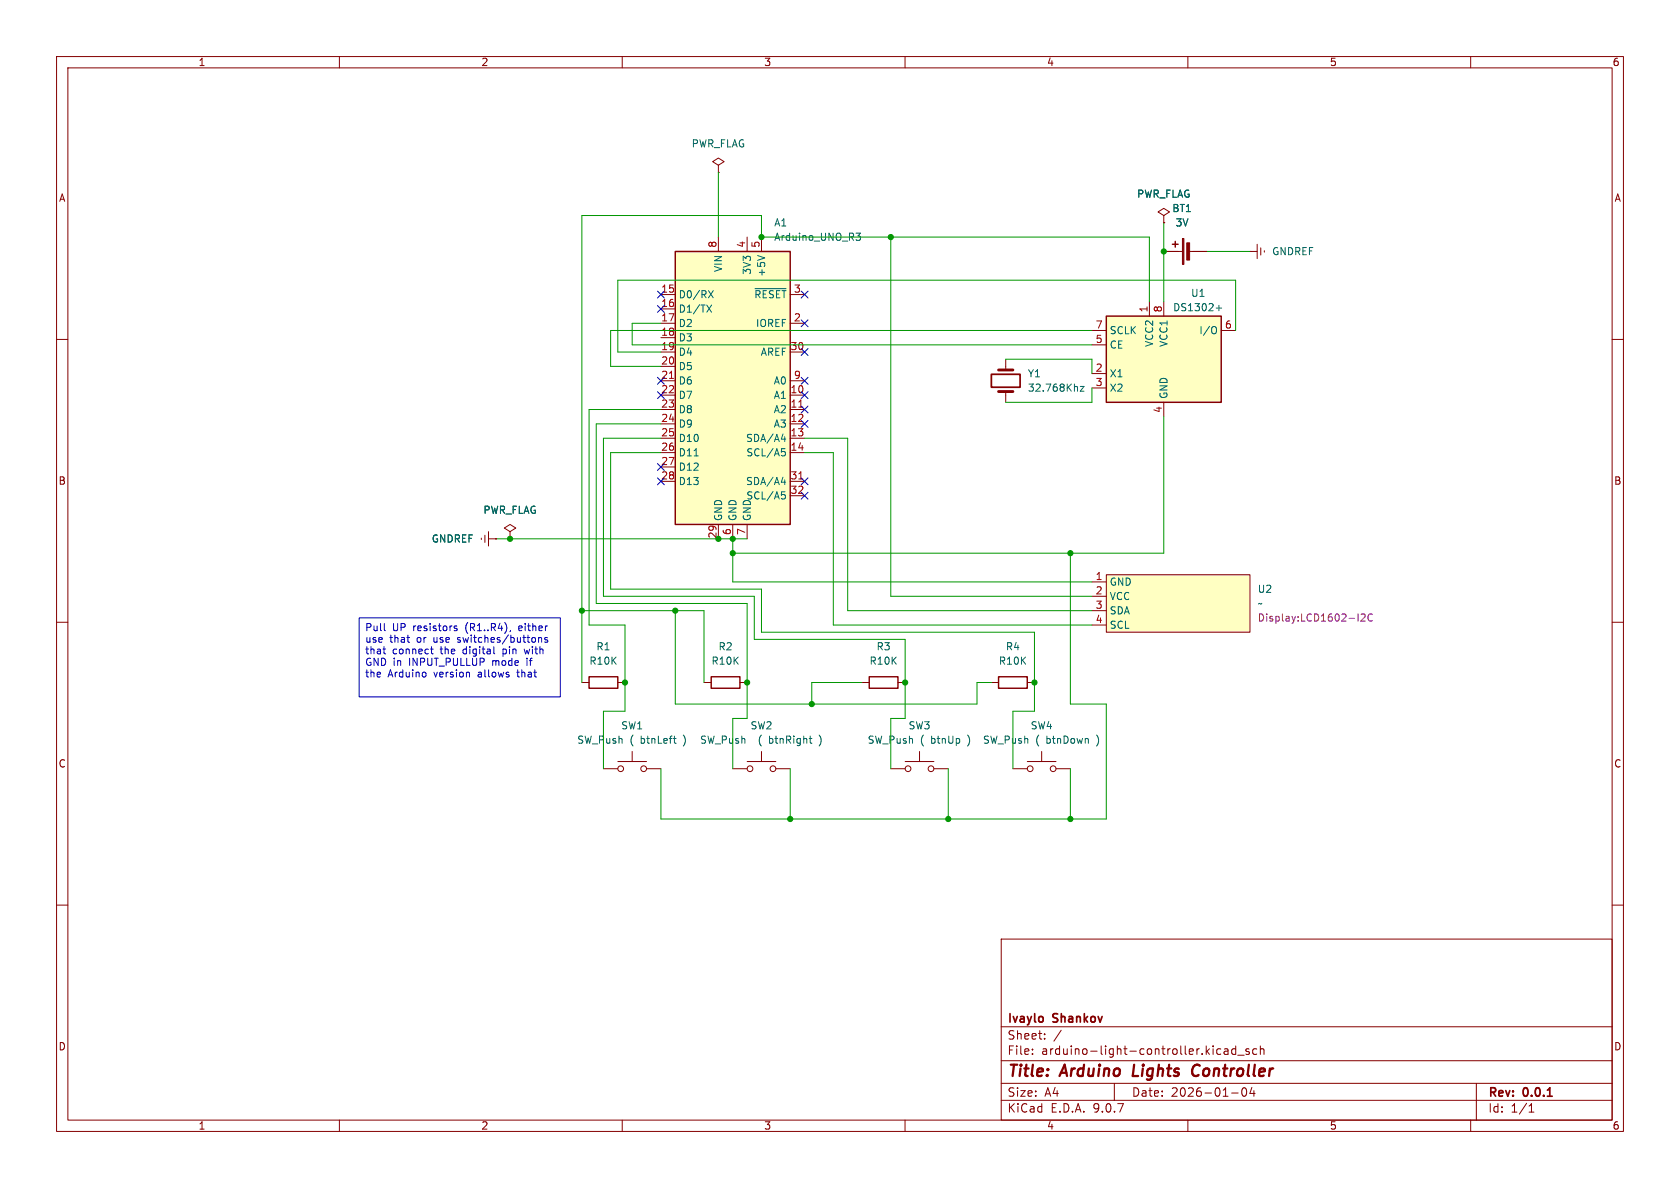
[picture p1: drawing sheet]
<svg xmlns="http://www.w3.org/2000/svg" width="297mm" height="210mm" viewBox="0 0 297 210" stroke-linecap="round" stroke-linejoin="round" font-family="sans-serif">
<g fill="none" stroke="#840000" stroke-width=".18">
<path d="M10 10h277v190h-277zM12 12h273v186h-273zM60 10v2M110 10v2M160 10v2M210 10v2M260 10v2M10 60h2M285 60h2M10 110h2M285 110h2M10 160h2"/>
<path d="M177 166h108v32h-108zM285 160h2M60 198v2M110 198v2M160 198v2M177 194.5h108M177 191.5h108M177 187.5h108M177 181.5h108M182.5 186.3v.1M182.5 185.5v.1M184.7 183.6v.1"/>
<path d="M184.7 182.8v.1M187.6 182.1l-1.3 2M197 191.5v3M210 198v2M215.2 186.3h.6M215.2 185.5h.6M216.5 185.5h.5l.1 .9M217.1 185.8h-.5a.29 .29 0 0 0-.2 .3 .29 .29 0 0 0 .2 .3l.5-.1M217.7 193.2h1.2M218.5 185.5l-.5-.1-.3 .3v.4l.2 .2h.6M218.5 184.9v1.5M218.8 186.5h1.2"/>
<path d="M219.7 192.4l.2-.1a.81 .81 0 0 1 .6 .6 .81 .81 0 0 1-.3 .8l-.2 .1a.81 .81 0 0 1-.3-1.4zM220.8 185.5l-.3-.1-.3 .2 .1 .2 .5 .2v.3h-.6M221.3 192.2l-.3 1.1h.9M221.7 192.8v1M222.2 185.5l-.5-.1-.2 .3v.4l.1 .2h.6M222.8 185.5l.2-.1 .4 .1 .1 .9M222.8 184.9v1.5M260 198v2M261 191.5v6.5M270.3 196.6h.9M270.3 195.5l.4-.4v1.5"/>
</g>
<path d="M273.6 193.8h.8" fill="none" stroke="#840000" stroke-width=".3"/>
<path d="M200.5 188.2l-.2 2h.9M211.7 188.2a1.13 1.13 0 0 0-.9 .7 1.13 1.13 0 0 0 .2 1.2l.3 .1 .5-.1" fill="none" stroke="#840000" stroke-width=".4"/>
<path d="M119.4 44.5h20.3v48.2h-20.3z" fill="#ffffc2"/>
<path d="M119.4 44.5h20.3v48.2h-20.3zM104.1 119.6h5.1v2.1h-5.1z" fill="none" stroke="#840000" stroke-width=".25"/>
<g fill="none" stroke="#840000" stroke-width=".18">
<path d="M116.8 52.1h2.6M116.8 54.6h2.6M116.8 57.2h2.6M116.8 59.7h2.6M127 41.9v2.6M132.1 41.9v2.6M134.6 41.9v2.6M139.7 52.1h2.5M139.7 57.2h2.5M116.8 62.2h2.6M116.8 64.8h2.6M116.8 67.3h2.6"/>
<path d="M116.8 69.9h2.6M116.8 72.4h2.6M116.8 74.9h2.6M116.8 77.5h2.6M139.7 62.2h2.5M139.7 67.3h2.5M139.7 69.9h2.5M139.7 72.4h2.5M139.7 74.9h2.5M139.7 77.5h2.5M116.8 80h2.6M116.8 82.6h2.6"/>
<path d="M116.8 85.1h2.6M127 92.7v2.6M129.5 92.7v2.6M132.1 92.7v2.6M139.7 80h2.5M139.7 85.1h2.5M139.7 87.6h2.5M102.9 120.7h1.2M106.7 135.9h2.5M109.2 134.6h5.1M109.2 120.7h1.3M111.8 132.8v1.8"/>
<path d="M114.3 135.9h2.5M129.5 135.9h2.6M132.1 134.6h5.1M134.6 132.8v1.8M137.2 135.9h2.5"/>
<circle cx="109.7" cy="135.9" r=".51"/>
<circle cx="113.8" cy="135.9" r=".51"/>
<circle cx="132.6" cy="135.9" r=".51"/>
<circle cx="136.7" cy="135.9" r=".51"/>
</g>
<g fill="none" stroke="#006464" stroke-width=".18">
<path d="M124.9 53.9l.9 1.3M125.2 51.4l.9 1.2M125.8 53.9l-.9 1.3M126.1 51.4l-.9 1.2M133.5 51h5.5M133.9 45.2l1.3 .4M151.3 41.2h.8l-.4 .5 .4 .1v.4l-.2 .3h-.4M138.1 77.6h.8M138.2 79.3h.6M138.3 79.8h.3l.2 .2-.1 .5-.4 .1M138.7 77.2v.8M122.7 80.6h.7"/>
<path d="M138.1 85.2h.8M138.2 86.9h.6M138.3 87.4h.3l.2 .3-.1 .4-.4 .1M138.7 84.8v.9M119 130.5h.5M119.3 131.3l.2 .1M143.1 130.5h.4M143.3 131.3l.2 .1"/>
</g>
<path d="M118.4 66.9h.7M141.2 72h.7M141.2 84.7h.7" fill="none" stroke="#a90000" stroke-width=".18"/>
<path d="M195.6 101.6h25.4v10.2h-25.4z" fill="#ffffc2"/>
<g fill="none" stroke="#840000" stroke-width=".18">
<path d="M127 29.2l1-.6-1-.7-1 .7 1 .6v1.3M127 30.5h.1M205.7 38.1l1.1-.6-1.1-.7-1 .7 1 .6v1.3M205.7 39.4h.1M205.7 44.5h3.3M210.1 44.5h3.3M221 44.5h.1M221 44.5h1.2M222.2 43.2v2.5M222.9 43.8v1.3M223.5 44.3v.3M177.8 63.5v1.9"/>
<path d="M177.8 69.2v1.9M85.1 95.1v.3M85.7 94.6v1.3M86.4 95.3h1.2M86.4 94v2.5M87.6 95.3h.1M90.2 94l1-.7-1-.6-1 .6 1 .7v1.3M90.2 95.3h.1M193 102.9h2.6M193 105.4h2.6M193 108h2.6M193 110.5h2.6"/>
<path d="M195.6 101.6h25.4v10.2h-25.4zM124.5 120.7h1.2M130.8 120.7h1.3M152.4 120.7h1.3M157.5 135.9h2.5M158.7 120.7h1.3M160 134.6h5.1M162.6 132.8v1.8M165.1 135.9h2.5M175.3 120.7h1.2M179.1 135.9h2.5M181.6 120.7h1.3"/>
<path d="M181.6 134.6h5.1M184.1 132.8v1.8M186.7 135.9h2.5"/>
<circle cx="160.5" cy="135.9" r=".51"/>
<circle cx="164.6" cy="135.9" r=".51"/>
<circle cx="182.1" cy="135.9" r=".51"/>
<circle cx="186.2" cy="135.9" r=".51"/>
</g>
<path d="M240.1 108.5v1.3M240.6 108.7l.5-.2 .3 .4-.8 .9h.8M242.6 108.7a.6 .6 0 0 0-.8 .4 .6 .6 0 0 0 .6 .7l.2-.1" fill="none" stroke="#840084" stroke-width=".18"/>
<path d="M207.3 43.2h1M207.8 42.7v1M125.7 119.6h5.1v2.1h-5.1zM153.7 119.6h5v2.1h-5zM176.5 119.6h5.1v2.1h-5.1z" fill="none" stroke="#840000" stroke-width=".25"/>
<g fill="#840000" stroke="#840000" stroke-width=".18">
<path d="M209 42.2h.3v4.5h-.3z"/>
<path d="M209.8 42.9h.5v3.1h-.5z"/>
</g>
<path d="M176.5 69.2h2.6M176.5 65.4h2.6" fill="none" stroke="#840000" stroke-width=".51"/>
<path d="M175.3 66.2h5v2.3h-5z" fill="none" stroke="#840000" stroke-width=".3"/>
<path d="M191 68.3h.6l-.6 .9h.6" fill="none" stroke="#006464" stroke-width=".18"/>
<path d="M195.6 55.9h20.3v15.2h-20.3z" fill="#ffffc2"/>
<path d="M195.6 55.9h20.3v15.2h-20.3z" fill="none" stroke="#840000" stroke-width=".25"/>
<g fill="none" stroke="#840000" stroke-width=".18">
<path d="M205.7 39.4h.1M193 58.4h2.6M203.2 53.3v2.6M205.7 53.3v2.6M205.7 44.5h2.6M210.8 44.5h2.6M215.9 58.4h2.5M193 61h2.6M193 66h2.6M193 68.6h2.6M205.7 71.1v2.6M87.6 95.3h.1"/>
<path d="M90.2 95.3h.1"/>
</g>
<path d="M214.7 57.7l.2 .1a.81 .81 0 0 1-.2 1.2M215 54.5h1M215.5 54v.9" fill="none" stroke="#006464" stroke-width=".18"/>
<g fill="none" stroke="#009600" stroke-width=".18">
<path d="M127 30.5v11.4M205.7 39.4v13.9M116.8 57.2h-5v3.8h81.2M157.5 41.9v63.5h35.5M193 58.4h-85.1v6.4h8.9M203.2 53.3v-11.4h-68.6v-3.8h-31.7v82.6M213.4 44.5h7.6M218.4 58.4v-8.9h-109.2v12.7h7.6M116.8 77.5h-10.1v27.9h26.6v7.6h26.7v14h-2.5v8.9M116.8 74.9h-11.4v31.8h26.7v20.3h-2.6v8.9M116.8 72.4h-12.7v38.1h6.4v15.2h-3.8v10.2M142.2 77.5h7.7v30.5h43.1"/>
<path d="M177.8 63.5h15.2v2.5M193 68.6v2.5h-15.2M205.7 73.7v24.1h-76.2M87.6 95.3h44.5M116.8 80h-8.9v24.1h26.7v7.7h48.3v13.9h-3.8v10.2M129.5 95.3v7.6h63.5M142.2 80h5.1v30.5h45.7M189.2 97.8v26.7h6.4v20.3h-78.8v-8.9M102.9 108h21.6v12.7M119.4 108v16.5h53.3v-3.8h2.6M139.7 135.9v8.9M152.4 120.7h-8.9v3.8"/>
<path d="M167.6 135.9v8.9M189.2 135.9v8.9"/>
</g>
<g fill="none" stroke="#000084" stroke-width=".18">
<path d="M116.2 51.5l1.2 1.2M116.2 54l1.2 1.2M117.4 51.5l-1.2 1.2M117.4 54l-1.2 1.2M141.6 51.5l1.2 1.2M141.6 56.5l1.2 1.3M142.8 56.5l-1.2 1.3M142.8 51.5l-1.2 1.2M116.2 69.2l1.2 1.3M116.2 66.7l1.2 1.2M117.4 69.2l-1.2 1.3M117.4 66.7l-1.2 1.2"/>
<path d="M141.6 66.7l1.2 1.2M141.6 69.2l1.2 1.3M141.6 71.8l1.2 1.2M141.6 74.3l1.2 1.2M141.6 61.6l1.2 1.2M142.8 66.7l-1.2 1.2M142.8 69.2l-1.2 1.3M142.8 71.8l-1.2 1.2M142.8 74.3l-1.2 1.2M142.8 61.6l-1.2 1.2M116.2 84.5l1.2 1.2M116.2 81.9l1.2 1.3"/>
<path d="M117.4 84.5l-1.2 1.2M117.4 81.9l-1.2 1.3M141.6 84.5l1.2 1.2M141.6 87l1.2 1.2M142.8 84.5l-1.2 1.2M142.8 87l-1.2 1.2"/>
</g>
<g fill="none" stroke="#0000c2" stroke-width=".18">
<path d="M63.5 109.2h35.6v14h-35.6zM67.7 114.7h.5M67.9 110.2v1.1l.2 .2M67.9 115.5l.3 .1M75.2 118.9l.1 .2-.1 .5M76.1 114.7h.5M76.3 114.3v1.1l.3 .2M80.3 111l.5 .1v.2l-.2 .2-.3-.1M80.3 110.7h.5M87.3 114.3v1.1l.2 .2M90.3 111.4l-.2 .3M92.7 114.7l.2 .9"/>
<path d="M95.2 112.7v.8M95.2 112.8l.2-.1 .3 .1 .1 .7M96.8 112.8l-.3-.1-.2 .2 .1 .2 .4 .1v.3h-.5"/>
</g>
<g fill="#009600" stroke="#009600" stroke-width=".18">
<circle cx="189.2" cy="97.8" r=".46"/>
<circle cx="157.5" cy="41.9" r=".46"/>
<circle cx="205.7" cy="44.5" r=".46"/>
<circle cx="143.5" cy="124.5" r=".46"/>
<circle cx="167.6" cy="144.8" r=".46"/>
<circle cx="189.2" cy="144.8" r=".46"/>
<circle cx="182.9" cy="120.7" r=".46"/>
<circle cx="139.7" cy="144.8" r=".46"/>
<circle cx="160" cy="120.7" r=".46"/>
<circle cx="132.1" cy="120.7" r=".46"/>
<circle cx="127" cy="95.3" r=".46"/>
<circle cx="134.6" cy="41.9" r=".46"/>
<circle cx="129.5" cy="97.8" r=".46"/>
<circle cx="129.5" cy="95.3" r=".46"/>
<circle cx="110.5" cy="120.7" r=".46"/>
<circle cx="119.4" cy="108" r=".46"/>
<circle cx="102.9" cy="108" r=".46"/>
<circle cx="90.2" cy="95.3" r=".46"/>
</g>
<g font-size="2.8" fill="#840000">
<text x="178" y="190.9">Title:</text>
<text x="187.7" y="190.9">Arduino</text>
<text x="201.1" y="190.9">Lights</text>
<text x="212.4" y="190.9">Controller</text>
</g>
<g font-size="2.1" fill="#840000">
<text x="178" y="184">Sheet:</text>
<text x="178" y="181.2">Ivaylo</text>
<text x="186.2" y="181.2">Shankov</text>
<text x="178" y="186.7">File:</text>
<text x="184.1" y="186.7">arduino-light-controller.kicad_sch</text>
<text x="178" y="196.9">KiCad</text>
<text x="178" y="194.1">Size:</text>
<text x="184.7" y="194.1">A4</text>
<text x="185.7" y="196.9">E.D.A.</text>
<text x="193.3" y="196.9">9.0.7</text>
<text x="200" y="194.1">Date:</text>
<text x="207" y="194.1">2026-01-04</text>
<text x="263" y="194.3">Rev:</text>
<text x="263" y="196.9">Id:</text>
<text x="267.1" y="196.9">1/1</text>
<text x="269.4" y="194.3">0.0.1</text>
</g>
<g font-size="1.8" fill="#840000">
<text x="35" y="11.9">1</text>
<text x="85" y="11.9">2</text>
<text x="135" y="11.9">3</text>
<text x="185" y="11.9">4</text>
<text x="235" y="11.9">5</text>
<text x="285" y="11.9">6</text>
<text x="10.3" y="35.9">A</text>
<text x="285.3" y="35.9">A</text>
<text x="10.3" y="85.9">B</text>
<text x="285.3" y="85.9">B</text>
<text x="10.3" y="135.9">C</text>
<text x="285.3" y="135.9">C</text>
<text x="10.3" y="185.9">D</text>
<text x="285.3" y="185.9">D</text>
<text x="35" y="199.9">1</text>
<text x="85" y="199.9">2</text>
<text x="135" y="199.9">3</text>
<text x="185" y="199.9">4</text>
<text x="235" y="199.9">5</text>
<text x="285" y="199.9">6</text>
</g>
<g font-size="1.8" fill="#006464">
<text x="122.2" y="26.3">PWR_FLAG</text>
<text x="200.9" y="35.2">PWR_FLAG</text>
<text x="136.8" y="40.2">A1</text>
<text x="207.2" y="37.7">BT1</text>
<text x="207.7" y="40.2">3V</text>
<text x="136.8" y="42.8">Arduino_UNO_R3</text>
<text x="224.8" y="45.3">GNDREF</text>
<text x="119.9" y="52.9">D0/RX</text>
<text x="127.9" y="48.2" transform="rotate(-90 127.9 48.2)">VIN</text>
<text x="132.9" y="48.7" transform="rotate(-90 132.9 48.7)">3V3</text>
<text x="133.2" y="52.9">~{RESET}</text>
<text x="135.5" y="49" transform="rotate(-90 135.5 49)">+5V</text>
<text x="210.5" y="52.7">U1</text>
<text x="119.9" y="55.5">D1/TX</text>
<text x="119.9" y="58">D2</text>
<text x="133.5" y="58">IOREF</text>
<text x="196.1" y="59.3">SCLK</text>
<text x="207.3" y="55.2">DS1302+</text>
<text x="211.9" y="59.3">I/O</text>
<text x="119.9" y="60.6">D3</text>
<text x="119.9" y="63.1">D4</text>
<text x="119.9" y="65.6">D5</text>
<text x="134.4" y="63.1">AREF</text>
<text x="196.1" y="61.8">CE</text>
<text x="204.1" y="61.4" transform="rotate(-90 204.1 61.4)">VCC2</text>
<text x="206.6" y="61.4" transform="rotate(-90 206.6 61.4)">VCC1</text>
<text x="119.9" y="68.2">D6</text>
<text x="119.9" y="70.7">D7</text>
<text x="136.7" y="68.2">A0</text>
<text x="136.7" y="70.7">A1</text>
<text x="181.6" y="66.9">Y1</text>
<text x="181.6" y="69.4">32.768Khz</text>
<text x="196.1" y="66.9">X1</text>
<text x="196.1" y="69.4">X2</text>
<text x="206.6" y="70.6" transform="rotate(-90 206.6 70.6)">GND</text>
<text x="119.9" y="73.3">D8</text>
<text x="119.9" y="75.8">D9</text>
<text x="136.7" y="73.3">A2</text>
<text x="136.7" y="75.8">A3</text>
<text x="119.9" y="78.3">D10</text>
<text x="119.9" y="80.9">D11</text>
<text x="119.9" y="83.4">D12</text>
<text x="131.8" y="78.3">SDA/A4</text>
<text x="131.9" y="80.9">SCL/A5</text>
<text x="119.9" y="86">D13</text>
<text x="131.8" y="86">SDA/A4</text>
<text x="131.9" y="88.5">SCL/A5</text>
<text x="85.4" y="91">PWR_FLAG</text>
<text x="127.9" y="92.2" transform="rotate(-90 127.9 92.2)">GND</text>
<text x="130.4" y="92.2" transform="rotate(-90 130.4 92.2)">GND</text>
<text x="132.9" y="92.2" transform="rotate(-90 132.9 92.2)">GND</text>
<text x="76.2" y="96.1">GNDREF</text>
<text x="196.1" y="103.7">GND</text>
<text x="196.1" y="106.3">VCC</text>
<text x="222.3" y="107.5">~</text>
<text x="222.3" y="105">U2</text>
<text x="196.1" y="108.8">SDA</text>
<text x="196.1" y="111.4">SCL</text>
<text x="104.1" y="117.7">R10K</text>
<text x="105.3" y="115.2">R1</text>
<text x="125.7" y="117.7">R10K</text>
<text x="126.9" y="115.2">R2</text>
<text x="153.6" y="117.7">R10K</text>
<text x="154.9" y="115.2">R3</text>
<text x="176.5" y="117.7">R10K</text>
<text x="177.7" y="115.2">R4</text>
<text x="102" y="131.7">SW_Push</text>
<text x="109.7" y="129.1">SW1</text>
<text x="111.3" y="131.7">(</text>
<text x="113.4" y="131.7">btnLeft</text>
<text x="121.1" y="131.7">)</text>
<text x="123.7" y="131.7">SW_Push</text>
<text x="132.6" y="129.1">SW2</text>
<text x="134.2" y="131.7">(</text>
<text x="136.2" y="131.7">btnRight</text>
<text x="145.3" y="131.7">)</text>
<text x="153.3" y="131.7">SW_Push</text>
<text x="160.5" y="129.1">SW3</text>
<text x="162.7" y="131.7">(</text>
<text x="164.7" y="131.7">btnUp</text>
<text x="171.4" y="131.7">)</text>
<text x="173.7" y="131.7">SW_Push</text>
<text x="182.1" y="129.1">SW4</text>
<text x="183.1" y="131.7">(</text>
<text x="185.1" y="131.7">btnDown</text>
<text x="194.2" y="131.7">)</text>
</g>
<g font-size="1.8" fill="#a90000">
<text x="126.7" y="43.9" transform="rotate(-90 126.7 43.9)">8</text>
<text x="131.8" y="43.9" transform="rotate(-90 131.8 43.9)">4</text>
<text x="134.4" y="43.9" transform="rotate(-90 134.4 43.9)">5</text>
<text x="116.8" y="51.8">15</text>
<text x="140.3" y="51.8">3</text>
<text x="116.8" y="54.4">16</text>
<text x="116.8" y="56.9">17</text>
<text x="116.8" y="59.4">18</text>
<text x="140.3" y="56.9">2</text>
<text x="193.6" y="58.2">7</text>
<text x="202.9" y="55.3" transform="rotate(-90 202.9 55.3)">1</text>
<text x="205.5" y="55.3" transform="rotate(-90 205.5 55.3)">8</text>
<text x="216.5" y="58.2">6</text>
<text x="116.8" y="62">19</text>
<text x="116.8" y="64.5">20</text>
<text x="139.7" y="62">30</text>
<text x="193.6" y="60.7">5</text>
<text x="193.6" y="65.8">2</text>
<text x="116.8" y="67.1">21</text>
<text x="116.8" y="69.6">22</text>
<text x="139.7" y="69.6">10</text>
<text x="140.3" y="67.1">9</text>
<text x="193.6" y="68.3">3</text>
<text x="116.8" y="72.1">23</text>
<text x="116.8" y="74.7">24</text>
<text x="116.8" y="77.2">25</text>
<text x="139.7" y="72.1">11</text>
<text x="139.7" y="74.7">12</text>
<text x="139.7" y="77.2">13</text>
<text x="205.5" y="73.1" transform="rotate(-90 205.5 73.1)">4</text>
<text x="116.8" y="79.8">26</text>
<text x="116.8" y="82.3">27</text>
<text x="139.7" y="79.8">14</text>
<text x="116.8" y="84.8">28</text>
<text x="139.7" y="84.8">31</text>
<text x="139.7" y="87.4">32</text>
<text x="126.7" y="95.3" transform="rotate(-90 126.7 95.3)">29</text>
<text x="129.3" y="94.7" transform="rotate(-90 129.3 94.7)">6</text>
<text x="131.8" y="94.7" transform="rotate(-90 131.8 94.7)">7</text>
<text x="193.6" y="102.6">1</text>
<text x="193.6" y="105.2">2</text>
<text x="193.6" y="107.7">3</text>
<text x="193.6" y="110.2">4</text>
</g>
<g font-size="1.8" fill="#0000c2">
<text x="64.5" y="111.9">Pull</text>
<text x="64.5" y="113.9">use</text>
<text x="68.9" y="113.9">that</text>
<text x="69.4" y="111.9">UP</text>
<text x="73.1" y="111.9">resistors</text>
<text x="73.8" y="113.9">or</text>
<text x="76.9" y="113.9">use</text>
<text x="81.4" y="113.9">switches/buttons</text>
<text x="82.5" y="111.9">(R1..R4),</text>
<text x="92.2" y="111.9">either</text>
<text x="64.5" y="116">that</text>
<text x="64.5" y="118">GND in</text>
<text x="69.4" y="116">connect</text>
<text x="72.4" y="118">INPUT_PULLUP</text>
<text x="78" y="116">the</text>
<text x="82.1" y="116">digital</text>
<text x="87.3" y="118">mode</text>
<text x="89.3" y="116">pin</text>
<text x="93.4" y="116">with</text>
<text x="93.6" y="118">if</text>
<text x="64.5" y="120.1">the</text>
<text x="68.6" y="120.1">Arduino</text>
<text x="76.8" y="120.1">version</text>
<text x="84.8" y="120.1">allows</text>
<text x="91.9" y="120.1">that</text>
</g>
<text font-size="1.8" fill="#840084" x="222.3" y="110.1">Display:LCD1602-I2C</text>
</svg>
